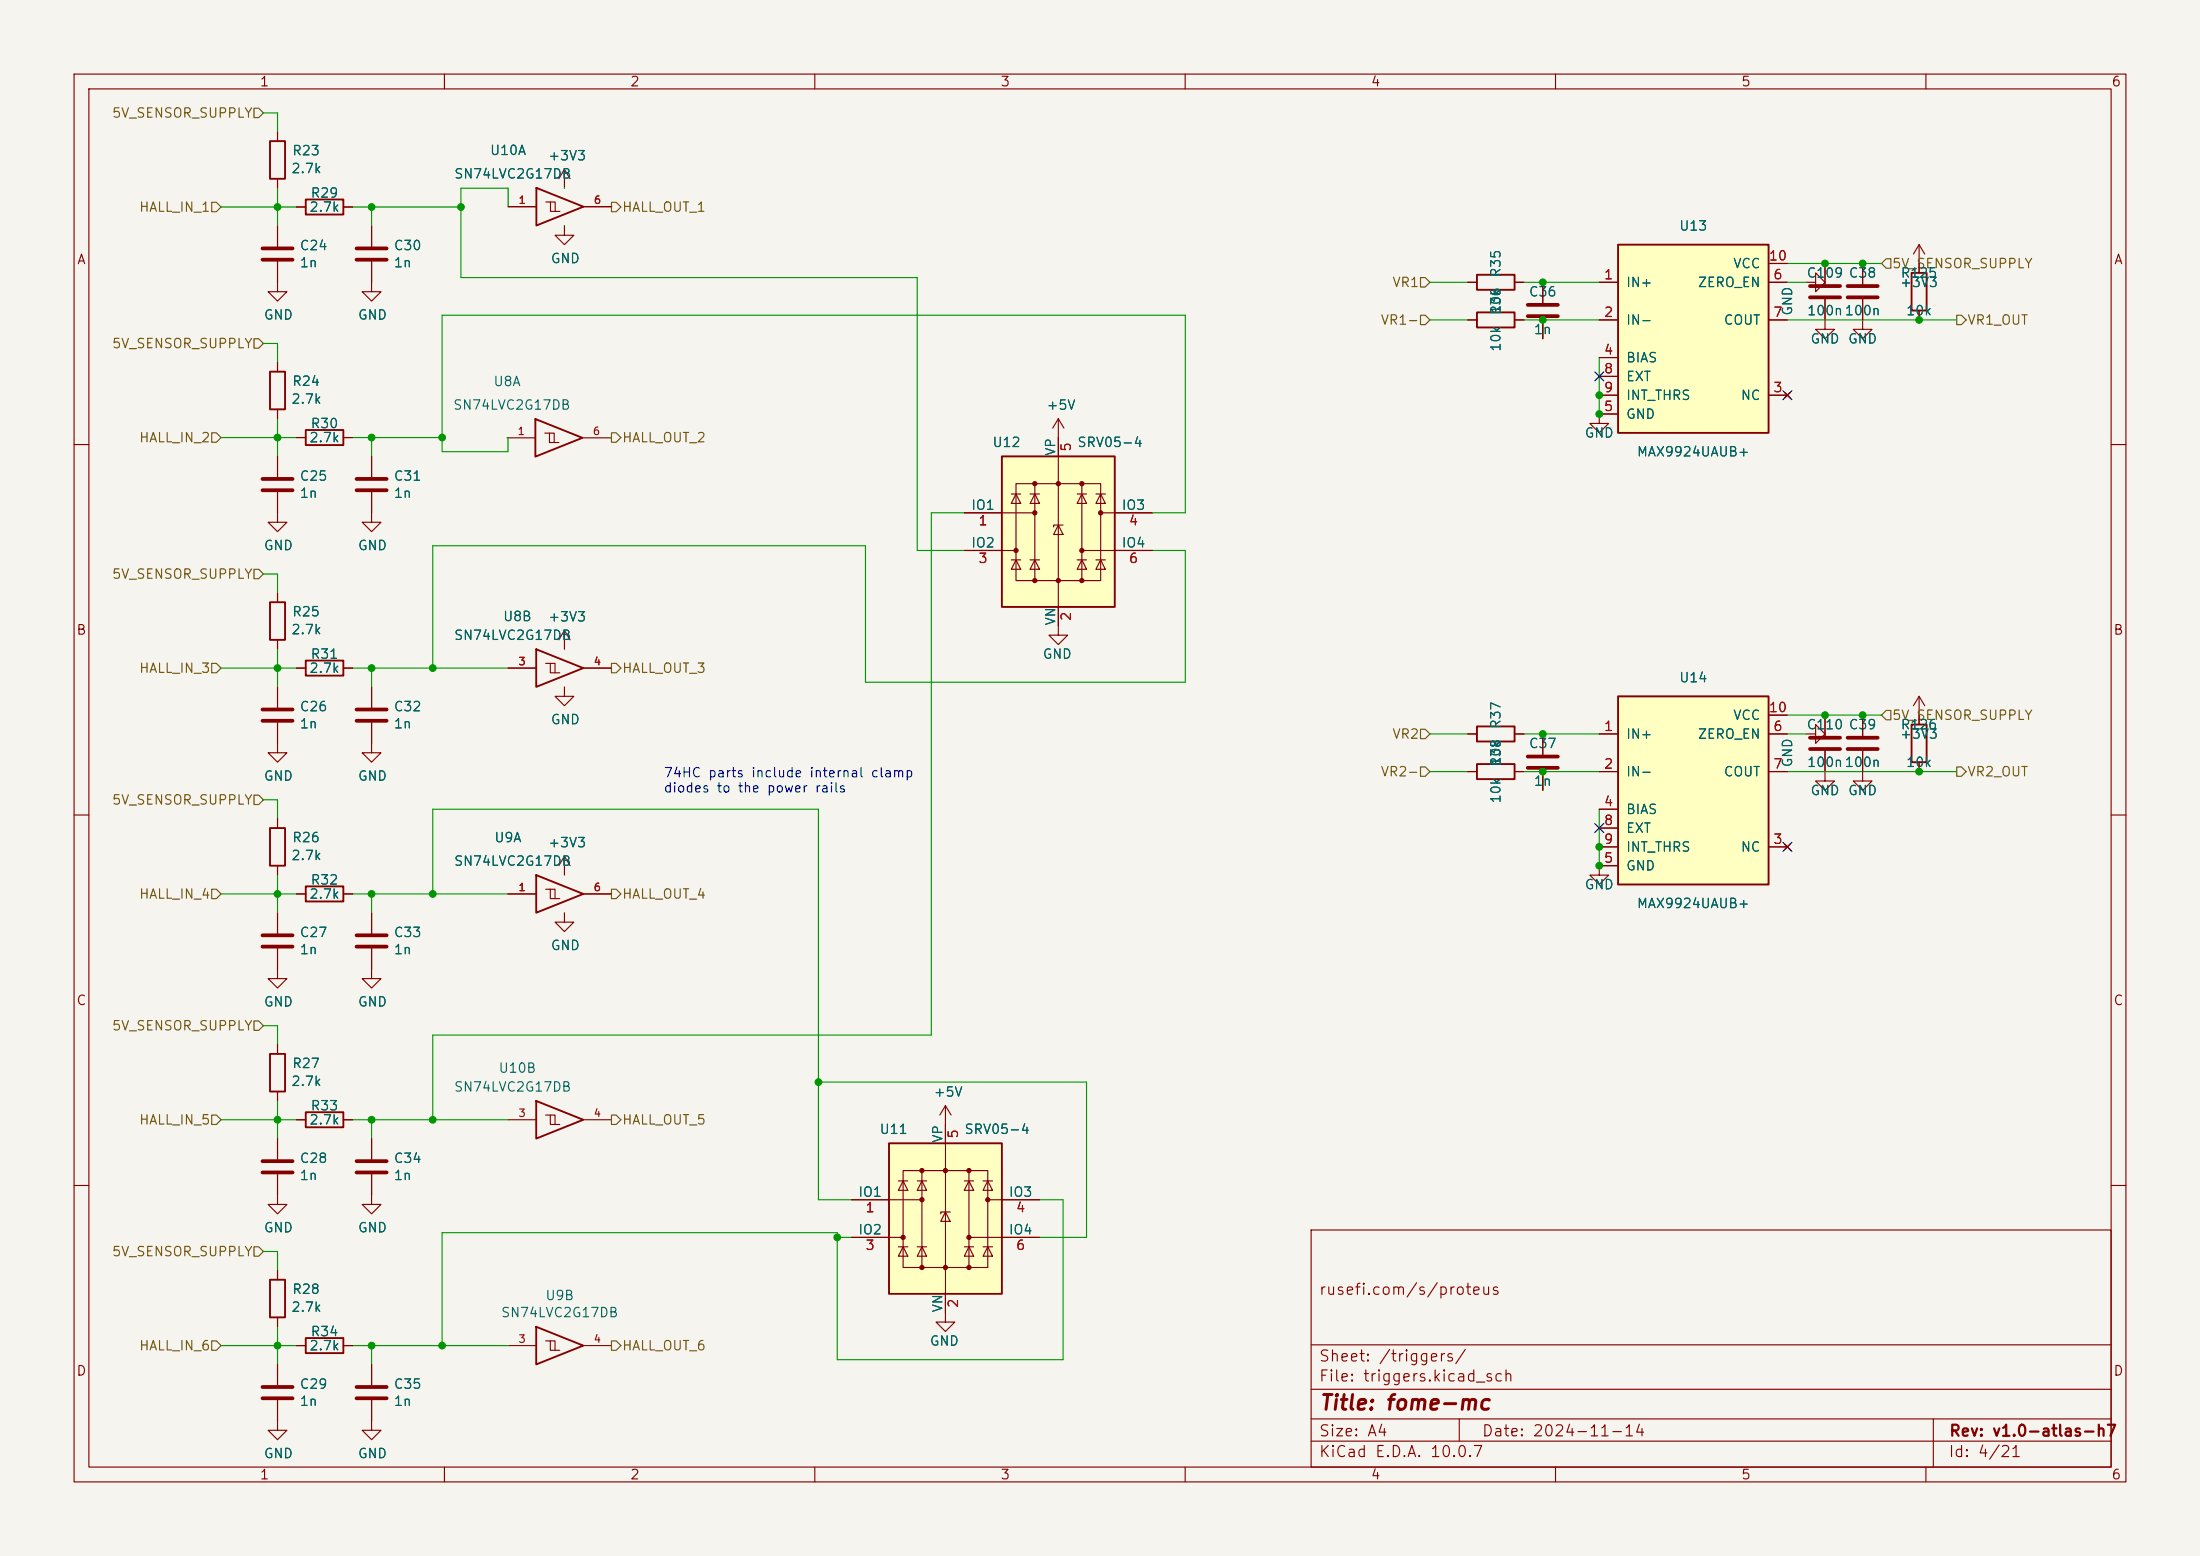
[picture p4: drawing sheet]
<svg xmlns="http://www.w3.org/2000/svg" width="297mm" height="210mm" viewBox="0 0 297 210" stroke-linecap="round" stroke-linejoin="round" font-family="sans-serif">
<path d="M0 0h297v210h-297z" fill="#f5f4ef" stroke="#f5f4ef" stroke-width=".14"/>
<g fill="none" stroke="#840000" stroke-width=".15">
<path d="M10 10h277v190h-277zM12 12h273v186h-273zM37.5 17.8v1.3M60 10v2M110 10v2M160 10v2M210 10v2M260 10v2M37.5 24.1v1.3M243.8 38.1h1.3v-1.3l1.3 1.3-1.3 1.3v-1.3M37.5 48.9v1.3M37.5 55.2v1.3"/>
<path d="M40 59.1h1.3M46.4 59.1h1.2M68.5 59.1h3.8M73.5 58.5h.7v1.2h1.3M74.2 58.5h.6v1.2M78.6 59.1h3.8M142.9 56.5l-.8 1.3M142.9 56.5l.7 1.3M142.9 56.5v2.6M10 60h2M37.5 66.4v4.1h1.2l-1.2 1.3-1.3-1.3h1.3M37.5 61.6v2.8"/>
<path d="M50.2 66.4v4.1h1.2l-1.2 1.3-1.3-1.3h1.3M50.2 61.6v2.8M285 60h2M37.5 97.5v4.1h1.2l-1.2 1.3-1.3-1.3h1.3M37.5 80v1.3M37.5 86.4v1.2M37.5 92.7v2.8M40 90.2h1.3M46.4 90.2h1.2M50.2 97.5v4.1h1.2l-1.2 1.3-1.3-1.3h1.3M50.2 92.7v2.8M68.6 90.2h3.8"/>
<path d="M73.7 89.5h.6v1.3h1.3M74.3 89.5h.6v1.3M76.2 92.7v1.3h1.3l-1.3 1.3-1.3-1.3h1.3M76.2 85.1l-.8 1.3M76.2 85.1l.8 1.3M76.2 85.1v2.5M78.7 90.2h3.8M10 110h2M37.5 110.5v1.3M37.5 116.8v1.3M76.2 115.6v2.5M76.2 115.6l-.8 1.2"/>
<path d="M76.2 115.6l.8 1.2M285 110h2M40 120.7h1.3M46.4 120.7h1.2M68.6 120.7h3.8M73.7 120h.6v1.3h1.3M74.3 120h.6v1.3M76.2 123.2v1.3h1.3l-1.3 1.2-1.3-1.2h1.3M78.7 120.7h3.8M37.5 141v1.2M37.5 147.3v1.3M37.5 153.7v2.8"/>
<path d="M37.5 158.5v2.8M40 151.1h1.3M46.4 151.1h1.2M50.2 153.7v2.8M50.2 158.5v2.8M10 160h2M177 166h108v32h-108zM285 160h2M60 198v2M110 198v2M160 198v2M177 194.5h108"/>
<path d="M177 191.5h108M177 187.5h108M177 181.5h108M197 191.5v3M210 198v2M260 198v2M261 191.5v6.5"/>
</g>
<path d="M36.4 19.1h2.1v5h-2.1zM36.4 50.2h2.1v5h-2.1zM41.3 58h5.1v2.1h-5.1zM72.3 56.6l6.3 2.5-6.3 2.5zM36.4 81.3h2.1v5.1h-2.1zM41.3 89.2h5.1v2h-5.1zM72.4 87.6l6.3 2.6-6.3 2.5zM36.4 111.8h2.1v5h-2.1zM41.3 119.6h5.1v2.1h-5.1zM72.4 118.1l6.3 2.6-6.3 2.5zM36.4 142.2h2.1v5.1h-2.1zM41.3 150.1h5.1v2h-5.1z" fill="none" stroke="#840000" stroke-width=".25"/>
<path d="M35.4 64.6h4.1M35.4 66.2h4.1M48.1 64.6h4.1M48.1 66.2h4.1M35.4 95.8h4.1M35.4 97.3h4.1M48.1 95.8h4.1M48.1 97.3h4.1M35.4 156.7h4.1M35.4 158.2h4.1M48.1 156.7h4.1M48.1 158.2h4.1" fill="none" stroke="#840000" stroke-width=".51"/>
<path d="M218.4 33h20.4v25.4h-20.4z" fill="#ffffc2"/>
<path d="M41.3 26.9h5.1v2.1h-5.1zM72.4 25.4l6.4 2.5-6.4 2.5zM199.4 37.1h5.1v2h-5.1zM218.4 33h20.4v25.4h-20.4zM258.1 36.8h2v5.1h-2zM199.4 42.2h5.1v2h-5.1zM199.4 98h5.1v2.1h-5.1zM258.1 97.8h2v5.1h-2zM199.4 103.1h5.1v2.1h-5.1zM72.4 148.6l6.3 2.5-6.3 2.6z" fill="none" stroke="#840000" stroke-width=".25"/>
<g fill="none" stroke="#840000" stroke-width=".15">
<path d="M37.5 35.3v4.1h1.2l-1.2 1.2-1.3-1.2h1.3M37.5 30.5v2.8M40 27.9h1.3M46.4 27.9h1.2M50.2 35.3v4.1h1.2l-1.2 1.2-1.3-1.2h1.3M50.2 30.5v2.8M68.6 27.9h3.8M73.7 27.3h.6v1.2h1.3M74.3 27.3h.7v1.2M76.2 30.5v1.3h1.3l-1.3 1.2-1.3-1.2h1.3M76.2 22.9l-.8 1.2M76.2 22.9l.8 1.2"/>
<path d="M76.2 22.9v2.5M78.8 27.9h3.8M198.1 38.1h1.3M204.5 38.1h1.2M208.3 38.1v2.8M215.9 38.1h2.5M238.8 38.1h2.5M238.8 35.6h2.5M246.4 35.6v2.8M251.5 35.6v2.8M259.1 33v3.8M259.1 33l-.8 1.3"/>
<path d="M259.1 33l.7 1.3M198.1 43.2h1.3M204.5 43.2h1.2M208.3 42.9v2.8M215.9 43.2h2.5M215.9 53.3h2.5M215.9 48.3h2.5M215.9 50.8h2.5M218.4 55.9h-2.5v1.3h1.3l-1.3 1.2-1.3-1.2h1.3M238.8 43.2h2.5M238.8 53.3h2.5M240.9 53l.8 .7"/>
<path d="M241.7 53l-.8 .7M246.4 40.4v4.1h1.2l-1.2 1.2-1.3-1.2h1.3M251.5 40.4v4.1h1.2l-1.2 1.2-1.3-1.2h1.3M259.1 41.9v1.3M198.1 99.1h1.3M204.5 99.1h1.2M246.4 96.5v2.8M251.5 96.5v2.8M259.1 94v3.8M259.1 94l-.8 1.3M259.1 94l.7 1.3M198.1 104.1h1.3"/>
<path d="M204.5 104.1h1.2M215.9 116.8v1.3h1.3l-1.3 1.3-1.3-1.3h1.3M246.4 101.3v2.8M251.5 101.3v2.8M259.1 102.9v1.2M37.5 128v4.1h1.2l-1.2 1.3-1.3-1.3h1.3M37.5 123.2v2.8M50.2 128v4.1h1.2l-1.2 1.3-1.3-1.3h1.3M50.2 123.2v2.8M68.6 151.1h3.8M73.7 150.5h.6v1.3h1.3M74.3 150.5h.6v1.3"/>
<path d="M78.7 151.1h3.8"/>
</g>
<g fill="none" stroke="#840000" stroke-width=".51">
<path d="M35.4 33.5h4.1M35.4 35.1h4.1M48.1 33.5h4.1M48.1 35.1h4.1M244.3 38.6h4.1M249.4 38.6h4.1M206.2 41.1h4.1M206.2 42.7h4.1M244.3 40.1h4.1M249.4 40.1h4.1M244.3 99.6h4.1M249.4 99.6h4.1"/>
<path d="M244.3 101.1h4.1M249.4 101.1h4.1M35.4 126.2h4.1M35.4 127.8h4.1M48.1 126.2h4.1M48.1 127.8h4.1"/>
</g>
<path d="M120 154.3h15.3v20.3h-15.3z" fill="#ffffc2"/>
<g fill="none" stroke="#840000" stroke-width=".15">
<path d="M121.3 159.4h1.3M121.9 158h11.4v13.1h-11.4zM121.9 159.4l.7 1.3h-1.3zM123.8 159.4h1.3M124.5 159.4l.6 1.3h-1.3zM124.5 158v13.1M127.6 151.8v25.4M130.2 159.4h1.2M130.8 159.4l.6 1.3h-1.2zM130.8 158v13.1M132.7 159.4h1.3M133.3 159.4l.7 1.3h-1.3z"/>
<path d="M114.9 161.9h9.6M114.9 167h7M121.3 168.3h1.3M121.9 168.3l.7 1.2h-1.3zM123.8 168.3h1.3M124.5 168.3l.6 1.2h-1.3zM127.6 163.6l.7 1.2h-1.3zM128.3 163.6h-1.3v.2M130.2 168.3h1.2M130.8 168.3l.6 1.2h-1.2zM130.8 167h9.5M132.7 168.3h1.3"/>
<path d="M133.3 168.3l.7 1.2h-1.3zM133.3 161.9h7"/>
</g>
<path d="M120 154.3h15.3v20.3h-15.3z" fill="none" stroke="#840000" stroke-width=".25"/>
<g fill="#840000" stroke="#840000" stroke-width=".15">
<circle cx="121.9" cy="167" r=".28"/>
<circle cx="124.5" cy="158" r=".28"/>
<circle cx="124.5" cy="161.9" r=".28"/>
<circle cx="124.5" cy="171.1" r=".28"/>
<circle cx="127.6" cy="158" r=".28"/>
<circle cx="127.6" cy="171.1" r=".28"/>
<circle cx="130.8" cy="158" r=".28"/>
<circle cx="130.8" cy="167" r=".28"/>
<circle cx="130.8" cy="171.1" r=".28"/>
<circle cx="133.3" cy="161.9" r=".28"/>
</g>
<path d="M218.4 94h20.4v25.4h-20.4z" fill="#ffffc2"/>
<path d="M218.4 94h20.4v25.4h-20.4zM36.4 172.7h2.1v5.1h-2.1zM72.4 179.1l6.3 2.5-6.3 2.6zM41.3 180.6h5.1v2h-5.1z" fill="none" stroke="#840000" stroke-width=".25"/>
<g fill="none" stroke="#840000" stroke-width=".15">
<path d="M208.3 99.1v2.8M215.9 99.1h2.5M238.8 99.1h2.5M238.8 96.5h2.5M243.8 99.1h1.3v-1.3l1.3 1.3-1.3 1.2v-1.2M208.3 103.9v2.8M215.9 104.1h2.5M215.9 114.3h2.5M215.9 109.2h2.5M215.9 116.8h2.5M215.9 111.8h2.5M238.8 104.1h2.5"/>
<path d="M238.8 114.3h2.5M240.9 113.9l.8 .8M241.7 113.9l-.8 .8M246.4 104.1v1.3h1.2l-1.2 1.3-1.3-1.3h1.3M251.5 104.1v1.3h1.2l-1.2 1.3-1.3-1.3h1.3M127.6 149.2l-.7 1.3M127.6 149.2l.8 1.3M127.6 149.2v2.6M37.5 161.3v1.3h1.2l-1.2 1.2-1.3-1.2h1.3M37.5 171.5v1.2M37.5 177.8v1.3M50.2 161.3v1.3h1.2l-1.2 1.2-1.3-1.2h1.3"/>
<path d="M127.6 177.2v1.2h1.3l-1.3 1.3-1.2-1.3h1.2M37.5 189v4h1.2l-1.2 1.3-1.3-1.3h1.3M37.5 184.2v2.7M40 181.6h1.3M46.4 181.6h1.2M50.2 189v4h1.2l-1.2 1.3-1.3-1.3h1.3M50.2 184.2v2.7M68.6 181.6h3.8M73.7 181h.6v1.2h1.3M74.3 181h.6v1.2M78.7 181.6h3.8"/>
</g>
<path d="M206.2 102.1h4.1M206.2 103.6h4.1M35.4 187.2h4.1M35.4 188.7h4.1M48.1 187.2h4.1M48.1 188.7h4.1" fill="none" stroke="#840000" stroke-width=".51"/>
<path d="M135.3 61.6h15.2v20.3h-15.2z" fill="#ffffc2"/>
<g fill="none" stroke="#840000" stroke-width=".15">
<path d="M37.5 17.8v1.3M37.5 24.1v1.3M37.5 30.5v2.8M37.5 35.3v2.8M40 27.9h1.3M46.4 27.9h1.2M50.2 30.5v2.8M50.2 35.3v2.8M68.6 27.9h3.8M78.8 27.9h3.8M198.1 38.1h1.3M204.5 38.1h1.2"/>
<path d="M208.3 38.1v2.8M215.9 38.1h2.5M238.8 38.1h2.5M238.8 35.6h2.5M246.4 35.6v2.8M251.5 35.6v2.8M259.1 35.6v1.2M37.5 48.9v1.3M37.5 55.2v1.3M40 59.1h1.3M46.4 59.1h1.2M142.9 59.1v26.6h1.2l-1.2 1.3-1.3-1.3h1.3"/>
<path d="M198.1 43.2h1.3M204.5 43.2h1.2M208.3 42.9v2.8M215.9 43.2h2.5M215.9 53.3h2.5M215.9 48.3h2.5M215.9 55.9h2.5M215.9 50.8h2.5M238.8 43.2h2.5M238.8 53.3h2.5M240.9 53l.8 .7M241.7 53l-.8 .7"/>
<path d="M246.4 40.4v2.8M251.5 40.4v2.8M259.1 41.9v1.3M37.5 61.6v2.8M37.5 66.4v2.8M50.2 61.6v2.8M50.2 66.4v2.8M130.2 69.2h9.5M130.2 74.3h7M136.5 66.7h1.3M136.5 75.6h1.3M137.2 65.3h11.4v13.1h-11.4z"/>
<path d="M137.2 66.7l.6 1.2h-1.3zM137.2 75.6l.6 1.2h-1.3zM139.1 66.7h1.2M139.1 75.6h1.2M139.7 66.7l.6 1.2h-1.2zM139.7 75.6l.6 1.2h-1.2zM139.7 65.3v13.1M142.9 70.9l.6 1.2h-1.3zM143.5 70.9h-1.3v.2M145.4 66.7h1.3M145.4 75.6h1.3M146 66.7l.7 1.2h-1.3z"/>
<path d="M146 75.6l.7 1.2h-1.3zM146 65.3v13.1M146 74.3h9.6M148 66.7h1.2M148 75.6h1.2M148.6 66.7l.6 1.2h-1.2zM148.6 75.6l.6 1.2h-1.2zM148.6 69.2h7M37.5 80v1.3M37.5 86.4v1.2M37.5 92.7v2.8M37.5 97.5v2.8"/>
<path d="M40 90.2h1.3M46.4 90.2h1.2M50.2 92.7v2.8M50.2 97.5v2.8M68.6 90.2h3.8M78.7 90.2h3.8M198.1 99.1h1.3M204.5 99.1h1.2M208.3 99.1v2.8M215.9 99.1h2.5M238.8 99.1h2.5M238.8 96.5h2.5"/>
<path d="M246.4 96.5v2.8M251.5 96.5v2.8M259.1 96.5v1.3M37.5 110.5v1.3M37.5 116.8v1.3M198.1 104.1h1.3M204.5 104.1h1.2M208.3 103.9v2.8M215.9 104.1h2.5M215.9 114.3h2.5M215.9 109.2h2.5M215.9 116.8h2.5"/>
<path d="M215.9 111.8h2.5M238.8 104.1h2.5M238.8 114.3h2.5M240.9 113.9l.8 .8M241.7 113.9l-.8 .8M246.4 101.3v2.8M251.5 101.3v2.8M259.1 102.9v1.2M37.5 123.2v2.8M37.5 128v2.8M40 120.7h1.3M46.4 120.7h1.2"/>
<path d="M50.2 123.2v2.8M50.2 128v2.8M68.6 120.7h3.8M78.7 120.7h3.8M37.5 141v1.2M37.5 147.3v1.3M37.5 153.7v2.8M37.5 158.5v2.8M40 151.1h1.3M46.4 151.1h1.2M50.2 153.7v2.8M50.2 158.5v2.8"/>
<path d="M127.6 151.8v2.5M37.5 171.5v1.2M37.5 177.8v1.3M114.9 161.9h5.1M114.9 167h5.1M127.6 174.6v2.6M135.3 161.9h5M135.3 167h5M37.5 184.2v2.7M37.5 189v2.8M40 181.6h1.3M46.4 181.6h1.2"/>
<path d="M50.2 184.2v2.7M50.2 189v2.8"/>
</g>
<path d="M135.3 61.6h15.2v20.3h-15.2z" fill="none" stroke="#840000" stroke-width=".25"/>
<g fill="#840000" stroke="#840000" stroke-width=".15">
<circle cx="137.2" cy="74.3" r=".28"/>
<circle cx="139.7" cy="65.3" r=".28"/>
<circle cx="139.7" cy="69.2" r=".28"/>
<circle cx="139.7" cy="78.4" r=".28"/>
<circle cx="142.9" cy="65.3" r=".28"/>
<circle cx="142.9" cy="78.4" r=".28"/>
<circle cx="146" cy="65.3" r=".28"/>
<circle cx="146" cy="74.3" r=".28"/>
<circle cx="146" cy="78.4" r=".28"/>
<circle cx="148.6" cy="69.2" r=".28"/>
</g>
<g fill="none" stroke="#725600" stroke-width=".15">
<path d="M34.3 14.6h.6l.7 .6-.7 .7h-.6zM28.6 27.3h.6l.6 .6-.6 .7h-.6zM82.5 27.3h.7l.6 .6-.6 .7h-.7zM191.8 37.5h.6l.6 .6-.6 .6h-.6zM254.6 34.9h.7v1.3h-.7l-.6-.6zM28.6 58.4h.6l.6 .7-.6 .6h-.6zM34.3 45.7h.6l.7 .7-.7 .6h-.6zM82.5 58.4h.7l.6 .7-.6 .6h-.7zM191.8 42.5h.6l.6 .7-.6 .6h-.6zM264.2 42.5h.6l.6 .7-.6 .6h-.6zM34.3 76.8h.6l.7 .7-.7 .6h-.6zM28.6 89.5h.6l.6 .7-.6 .6h-.6z"/>
<path d="M82.5 89.5h.7l.6 .7-.6 .6h-.7zM191.8 98.4h.6l.6 .7-.6 .6h-.6zM254.6 95.9h.7v1.3h-.7l-.6-.7zM34.3 107.3h.6l.7 .7-.7 .6h-.6zM191.8 103.5h.6l.6 .6-.6 .7h-.6zM264.2 103.5h.6l.6 .6-.6 .7h-.6zM28.6 120h.6l.6 .7-.6 .6h-.6zM34.3 137.8h.6l.7 .6-.7 .7h-.6zM82.5 120h.7l.6 .7-.6 .6h-.7zM28.6 150.5h.6l.6 .6-.6 .7h-.6zM82.5 150.5h.7l.6 .6-.6 .7h-.7zM34.3 168.3h.6l.7 .6-.7 .6h-.6z"/>
<path d="M28.6 181h.6l.6 .6-.6 .6h-.6zM82.5 181h.7l.6 .6-.6 .6h-.7z"/>
</g>
<g fill="none" stroke="#009600" stroke-width=".15">
<path d="M35.6 15.2h1.9v2.6M29.8 27.9h10.2M37.5 25.4v5.1M47.6 27.9h14.6M50.2 27.9v2.6M68.6 27.9v-2.5h-6.4v12.1h61.6v36.8h6.4M76.2 25.4h.1M76.2 30.4v.1M76.2 30.4h.1M82.6 27.9h-.1M193 38.1h5.1M205.7 38.1h10.2"/>
<path d="M241.3 38.1h2.5M241.3 35.6h12.7M29.8 59.1h10.2M35.6 46.4h1.9v2.5M37.5 56.5v5.1M47.6 59.1h12.1M50.2 59.1v2.5M68.5 59.1h.1v1.9h-8.9v-18.5h100.3v26.7h-4.4M82.5 59.1h-.1M193 43.2h5.1M205.7 43.2h10.2M208.3 43.2v2.5"/>
<path d="M215.9 48.3v7.6M241.3 43.2h22.9M35.6 77.5h1.9v2.5M130.2 69.2h-4.5v70.5h-67.3v11.4M155.6 74.3h4.4v17.8h-43.2v-18.4h-58.4v16.5M29.8 90.2h10.2M37.5 87.6v5.1M47.6 90.2h21M50.2 90.2v2.5M193 99.1h5.1M205.7 99.1h10.2M241.3 96.5h12.7"/>
<path d="M241.3 99.1h2.5M35.6 108h1.9v2.5M37.5 118.1v5.1M193 104.1h5.1M205.7 104.1h10.2M208.3 104.1v2.6M215.9 109.2v7.6M241.3 104.1h22.9M29.8 120.7h10.2M35.6 138.4h1.9v2.6M47.6 120.7h21M50.2 120.7v2.5"/>
<path d="M58.4 120.7v-11.5h52.1v52.7h4.4M29.8 151.1h10.2M37.5 148.6v5.1M47.6 151.1h21M50.2 151.1v2.6M110.5 146.1h36.2v20.9h-6.4M35.6 168.9h1.9v2.6M37.5 179.1v5.1M113 167h1.9M140.3 161.9h3.2v21.6h-30.5v-17.1h-53.3v15.2M29.8 181.6h10.2M47.6 181.6h21"/>
<path d="M50.2 181.6v2.6"/>
</g>
<path d="M215.3 50.2l1.2 1.2M216.5 50.2l-1.2 1.2M240.7 52.7l1.2 1.2M241.9 52.7l-1.2 1.2M215.3 111.2l1.2 1.2M216.5 111.2l-1.2 1.2M240.7 113.7l1.2 1.2M241.9 113.7l-1.2 1.2" fill="none" stroke="#000084" stroke-width=".15"/>
<g fill="#009600" stroke="#009600" stroke-width=".14">
<circle cx="37.5" cy="181.6" r=".46"/>
<circle cx="59.7" cy="181.6" r=".46"/>
<circle cx="58.4" cy="120.7" r=".46"/>
<circle cx="58.4" cy="151.1" r=".46"/>
<circle cx="50.2" cy="181.6" r=".46"/>
<circle cx="110.5" cy="146.1" r=".46"/>
<circle cx="113" cy="167" r=".46"/>
<circle cx="50.2" cy="90.2" r=".46"/>
<circle cx="58.4" cy="90.2" r=".46"/>
<circle cx="50.2" cy="59.1" r=".46"/>
<circle cx="37.5" cy="59.1" r=".46"/>
<circle cx="37.5" cy="90.2" r=".46"/>
<circle cx="37.5" cy="120.7" r=".46"/>
<circle cx="37.5" cy="151.1" r=".46"/>
<circle cx="50.2" cy="120.7" r=".46"/>
<circle cx="50.2" cy="151.1" r=".46"/>
<circle cx="50.2" cy="27.9" r=".46"/>
<circle cx="37.5" cy="27.9" r=".46"/>
<circle cx="59.7" cy="59.1" r=".46"/>
<circle cx="215.9" cy="53.3" r=".46"/>
<circle cx="215.9" cy="55.9" r=".46"/>
<circle cx="246.4" cy="35.6" r=".46"/>
<circle cx="251.5" cy="35.6" r=".46"/>
<circle cx="259.1" cy="43.2" r=".46"/>
<circle cx="208.3" cy="38.1" r=".46"/>
<circle cx="208.3" cy="43.2" r=".46"/>
<circle cx="62.2" cy="27.9" r=".46"/>
<circle cx="208.3" cy="104.1" r=".46"/>
<circle cx="208.3" cy="99.1" r=".46"/>
<circle cx="246.4" cy="96.5" r=".46"/>
<circle cx="251.5" cy="96.5" r=".46"/>
<circle cx="259.1" cy="104.1" r=".46"/>
<circle cx="215.9" cy="114.3" r=".46"/>
<circle cx="215.9" cy="116.8" r=".46"/>
</g>
<text font-size="2" fill="#840000" x="178" y="190.8">Title: fome-mc</text>
<g font-size="1.5" fill="#840000">
<text x="178" y="175.1">rusefi.com/s/proteus</text>
<text x="178" y="184.1">Sheet: /triggers/</text>
<text x="178" y="186.8">File: triggers.kicad_sch</text>
<text x="178" y="197">KiCad E.D.A. 10.0.7</text>
<text x="178" y="194.2">Size: A4</text>
<text x="200" y="194.2">Date: 2024-11-14</text>
<text x="263" y="197">Id: 4/21</text>
<text x="263" y="194.2">Rev: v1.0-atlas-h7</text>
</g>
<g font-size="1.3" fill="#840000">
<text x="35" y="12">1</text>
<text x="85" y="12">2</text>
<text x="135" y="12">3</text>
<text x="185" y="12">4</text>
<text x="235" y="12">5</text>
<text x="285" y="12">6</text>
<text x="10.3" y="36">A</text>
<text x="285.3" y="36">A</text>
<text x="10.2" y="86">B</text>
<text x="285.2" y="86">B</text>
<text x="10.2" y="136">C</text>
<text x="285.2" y="136">C</text>
<text x="10.2" y="186">D</text>
<text x="285.2" y="186">D</text>
<text x="35" y="200">1</text>
<text x="85" y="200">2</text>
<text x="135" y="200">3</text>
<text x="185" y="200">4</text>
<text x="235" y="200">5</text>
<text x="285" y="200">6</text>
</g>
<g font-size="1.3" fill="#725600">
<text x="15" y="16.2">5V_SENSOR_SUPPLY</text>
<text x="18.7" y="28.9">HALL_IN_1</text>
<text x="83.9" y="28.9">HALL_OUT_1</text>
<text x="187.9" y="39.1">VR1</text>
<text x="255.3" y="36.5">5V_SENSOR_SUPPLY</text>
<text x="15" y="47.3">5V_SENSOR_SUPPLY</text>
<text x="186.3" y="44.1">VR1-</text>
<text x="265.5" y="44.1">VR1_OUT</text>
<text x="18.7" y="60">HALL_IN_2</text>
<text x="83.9" y="60">HALL_OUT_2</text>
<text x="15" y="78.4">5V_SENSOR_SUPPLY</text>
<text x="18.7" y="91.1">HALL_IN_3</text>
<text x="83.9" y="91.1">HALL_OUT_3</text>
<text x="187.9" y="100">VR2</text>
<text x="255.3" y="97.5">5V_SENSOR_SUPPLY</text>
<text x="186.3" y="105.1">VR2-</text>
<text x="265.5" y="105.1">VR2_OUT</text>
<text x="15" y="108.9">5V_SENSOR_SUPPLY</text>
<text x="18.7" y="121.6">HALL_IN_4</text>
<text x="83.9" y="121.6">HALL_OUT_4</text>
<text x="15" y="139.4">5V_SENSOR_SUPPLY</text>
<text x="18.7" y="152.1">HALL_IN_5</text>
<text x="83.9" y="152.1">HALL_OUT_5</text>
<text x="15" y="169.9">5V_SENSOR_SUPPLY</text>
<text x="18.7" y="182.6">HALL_IN_6</text>
<text x="83.9" y="182.6">HALL_OUT_6</text>
</g>
<g font-size="1.3" fill="#006464">
<text x="39.2" y="23.7">2.7k</text>
<text x="39.4" y="21.3">R23</text>
<text x="66.1" y="21.2">U10A</text>
<text x="73.9" y="22">+3V3</text>
<text x="41.7" y="28.9">2.7k</text>
<text x="41.8" y="27">R29</text>
<text x="61.2" y="24.4">SN74LVC2G17DB</text>
<text x="40.4" y="34.1">C24</text>
<text x="53.1" y="34.1">C30</text>
<text x="74.3" y="35.8">GND</text>
<text x="226.6" y="31.4">U13</text>
<text x="40.4" y="36.4">1n</text>
<text x="53.1" y="36.4">1n</text>
<text x="202.9" y="37.5" transform="rotate(-90 202.9 37.5)">R35</text>
<text x="206.3" y="40.3">C36</text>
<text x="219.4" y="39.1">IN+</text>
<text x="229.1" y="39.1">ZERO_EN</text>
<text x="233.9" y="36.5">VCC</text>
<text x="243.8" y="37.8">C109 C38</text>
<text x="256.4" y="39.1">+3V3</text>
<text x="256.5" y="37.8">R125</text>
<text x="35.5" y="43.5">GND</text>
<text x="48.2" y="43.5">GND</text>
<text x="202.9" y="47.6" transform="rotate(-90 202.9 47.6)">10k</text>
<text x="202.9" y="42.6" transform="rotate(-90 202.9 42.6)">R36</text>
<text x="202.9" y="42.5" transform="rotate(-90 202.9 42.5)">10k</text>
<text x="207" y="45.4">1n</text>
<text x="219.4" y="44.1">IN-</text>
<text x="232.6" y="44.1">COUT</text>
<text x="242.3" y="42.7" transform="rotate(-90 242.3 42.7)">GND</text>
<text x="243.9" y="42.9">100n100n</text>
<text x="244.3" y="46.7">GND</text>
<text x="249.4" y="46.7">GND</text>
<text x="257.2" y="42.9">10k</text>
<text x="39.4" y="52.4">R24</text>
<text x="66.5" y="52.4">U8A</text>
<text x="219.4" y="49.2">BIAS</text>
<text x="219.4" y="51.8">EXT</text>
<text x="39.2" y="54.8">2.7k</text>
<text x="41.8" y="58.1">R30</text>
<text x="61.1" y="55.6">SN74LVC2G17DB</text>
<text x="141.2" y="55.6">+5V</text>
<text x="213.8" y="59.4">GND</text>
<text x="219.4" y="56.8">GND</text>
<text x="219.4" y="54.3">INT_THRS</text>
<text x="234.9" y="54.3">NC</text>
<text x="40.4" y="65.2">C25</text>
<text x="41.7" y="60">2.7k</text>
<text x="53.1" y="65.2">C31</text>
<text x="133.9" y="60.7">U12</text>
<text x="142.8" y="61.6" transform="rotate(-90 142.8 61.6)">VP</text>
<text x="145.3" y="60.7">SRV05-4</text>
<text x="220.9" y="61.9">MAX9924UAUB+</text>
<text x="40.4" y="67.5">1n</text>
<text x="53.1" y="67.5">1n</text>
<text x="131" y="69.1">IO1</text>
<text x="151.3" y="69.1">IO3</text>
<text x="35.5" y="74.6">GND</text>
<text x="48.2" y="74.6">GND</text>
<text x="131" y="74.2">IO2</text>
<text x="151.3" y="74.2">IO4</text>
<text x="39.4" y="83.5">R25</text>
<text x="39.2" y="85.9">2.7k</text>
<text x="41.8" y="89.2">R31</text>
<text x="61.2" y="86.7">SN74LVC2G17DB</text>
<text x="67.8" y="84.1">U8B</text>
<text x="73.9" y="84.2">+3V3</text>
<text x="140.7" y="89.2">GND</text>
<text x="142.8" y="84.5" transform="rotate(-90 142.8 84.5)">VN</text>
<text x="41.7" y="91.1">2.7k</text>
<text x="226.6" y="92.4">U14</text>
<text x="40.4" y="96.3">C26</text>
<text x="40.4" y="98.6">1n</text>
<text x="53.1" y="96.3">C32</text>
<text x="53.1" y="98.6">1n</text>
<text x="74.3" y="98.1">GND</text>
<text x="202.9" y="98.5" transform="rotate(-90 202.9 98.5)">R37</text>
<text x="206.3" y="101.3">C37</text>
<text x="219.4" y="100">IN+</text>
<text x="229.1" y="100">ZERO_EN</text>
<text x="233.9" y="97.5">VCC</text>
<text x="243.8" y="98.8">C110 C39</text>
<text x="256.4" y="100">+3V3</text>
<text x="256.5" y="98.8">R126</text>
<text x="35.5" y="105.7">GND</text>
<text x="48.2" y="105.7">GND</text>
<text x="202.9" y="103.6" transform="rotate(-90 202.9 103.6)">R38</text>
<text x="202.9" y="103.5" transform="rotate(-90 202.9 103.5)">10k</text>
<text x="207" y="106.4">1n</text>
<text x="219.4" y="105.1">IN-</text>
<text x="232.6" y="105.1">COUT</text>
<text x="242.3" y="103.7" transform="rotate(-90 242.3 103.7)">GND</text>
<text x="243.9" y="103.8">100n100n</text>
<text x="244.3" y="107.6">GND</text>
<text x="249.4" y="107.6">GND</text>
<text x="257.2" y="103.8">10k</text>
<text x="39.4" y="114">R26</text>
<text x="66.6" y="114">U9A</text>
<text x="202.9" y="108.5" transform="rotate(-90 202.9 108.5)">10k</text>
<text x="219.4" y="110.2">BIAS</text>
<text x="219.4" y="112.7">EXT</text>
<text x="39.2" y="116.4">2.7k</text>
<text x="41.8" y="119.7">R32</text>
<text x="61.2" y="117.2">SN74LVC2G17DB</text>
<text x="73.9" y="114.7">+3V3</text>
<text x="219.4" y="117.8">GND</text>
<text x="219.4" y="115.3">INT_THRS</text>
<text x="234.9" y="115.3">NC</text>
<text x="41.7" y="121.6">2.7k</text>
<text x="213.8" y="120.3">GND</text>
<text x="220.9" y="122.9">MAX9924UAUB+</text>
<text x="40.4" y="126.8">C27</text>
<text x="40.4" y="129.1">1n</text>
<text x="53.1" y="126.8">C33</text>
<text x="53.1" y="129.1">1n</text>
<text x="74.3" y="128.5">GND</text>
<text x="35.5" y="136.2">GND</text>
<text x="48.2" y="136.2">GND</text>
<text x="39.2" y="146.9">2.7k</text>
<text x="39.4" y="144.5">R27</text>
<text x="61.2" y="147.6">SN74LVC2G17DB</text>
<text x="67.2" y="145.1">U10B</text>
<text x="126" y="148.3">+5V</text>
<text x="41.7" y="152.1">2.7k</text>
<text x="41.8" y="150.2">R33</text>
<text x="118.6" y="153.4">U11</text>
<text x="127.6" y="154.3" transform="rotate(-90 127.6 154.3)">VP</text>
<text x="130.1" y="153.4">SRV05-4</text>
<text x="40.4" y="157.3">C28</text>
<text x="40.4" y="159.6">1n</text>
<text x="53.1" y="157.3">C34</text>
<text x="53.1" y="159.6">1n</text>
<text x="115.8" y="161.8">IO1</text>
<text x="136.1" y="161.8">IO3</text>
<text x="35.5" y="166.6">GND</text>
<text x="48.2" y="166.6">GND</text>
<text x="115.8" y="166.9">IO2</text>
<text x="136.1" y="166.9">IO4</text>
<text x="39.2" y="177.4">2.7k</text>
<text x="39.4" y="175">R28</text>
<text x="67.5" y="178.1">SN74LVC2G17DB</text>
<text x="73.5" y="175.8">U9B</text>
<text x="127.6" y="177.2" transform="rotate(-90 127.6 177.2)">VN</text>
<text x="41.7" y="182.6">2.7k</text>
<text x="41.8" y="180.7">R34</text>
<text x="125.4" y="181.9">GND</text>
<text x="40.4" y="187.8">C29</text>
<text x="40.4" y="190.1">1n</text>
<text x="53.1" y="187.8">C35</text>
<text x="53.1" y="190.1">1n</text>
<text x="35.5" y="197.1">GND</text>
<text x="48.2" y="197.1">GND</text>
</g>
<g font-size="1.3" fill="#a90000">
<text x="238.7" y="35.5">10</text>
<text x="216.4" y="38">1</text>
<text x="239.3" y="38">6</text>
<text x="216.4" y="43.1">2</text>
<text x="239.3" y="43.1">7</text>
<text x="216.4" y="48.2">4</text>
<text x="216.4" y="50.7">8</text>
<text x="216.4" y="53.3">9</text>
<text x="239.3" y="53.3">3</text>
<text x="216.4" y="55.8">5</text>
<text x="144.9" y="61.1" transform="rotate(-90 144.9 61.1)">5</text>
<text x="132" y="71.2">1</text>
<text x="152.3" y="71.2">4</text>
<text x="132" y="76.3">3</text>
<text x="152.3" y="76.3">6</text>
<text x="144.9" y="83.9" transform="rotate(-90 144.9 83.9)">2</text>
<text x="216.4" y="99">1</text>
<text x="238.7" y="96.4">10</text>
<text x="239.3" y="99">6</text>
<text x="216.4" y="104.1">2</text>
<text x="239.3" y="104.1">7</text>
<text x="216.4" y="109.1">4</text>
<text x="216.4" y="111.7">8</text>
<text x="216.4" y="116.8">5</text>
<text x="216.4" y="114.2">9</text>
<text x="239.3" y="114.2">3</text>
<text x="129.6" y="153.8" transform="rotate(-90 129.6 153.8)">5</text>
<text x="116.7" y="163.9">1</text>
<text x="137.1" y="163.9">4</text>
<text x="116.7" y="169">3</text>
<text x="137.1" y="169">6</text>
<text x="129.6" y="176.6" transform="rotate(-90 129.6 176.6)">2</text>
</g>
<g font-size="1.3" fill="#0000c2">
<text x="89.5" y="105.2">74HC parts include internal clamp</text>
<text x="89.5" y="107.3">diodes to the power rails</text>
</g>
<g font-size="1" fill="#a90000">
<text x="69.9" y="27.8">1</text>
<text x="80.1" y="27.8">6</text>
<text x="69.8" y="59">1</text>
<text x="79.9" y="59">6</text>
<text x="69.9" y="90">3</text>
<text x="80.1" y="90">4</text>
<text x="69.9" y="120.5">1</text>
<text x="80.1" y="120.5">6</text>
<text x="69.9" y="151">3</text>
<text x="80.1" y="151">4</text>
<text x="69.9" y="181.5">3</text>
<text x="80.1" y="181.5">4</text>
</g>
</svg>
